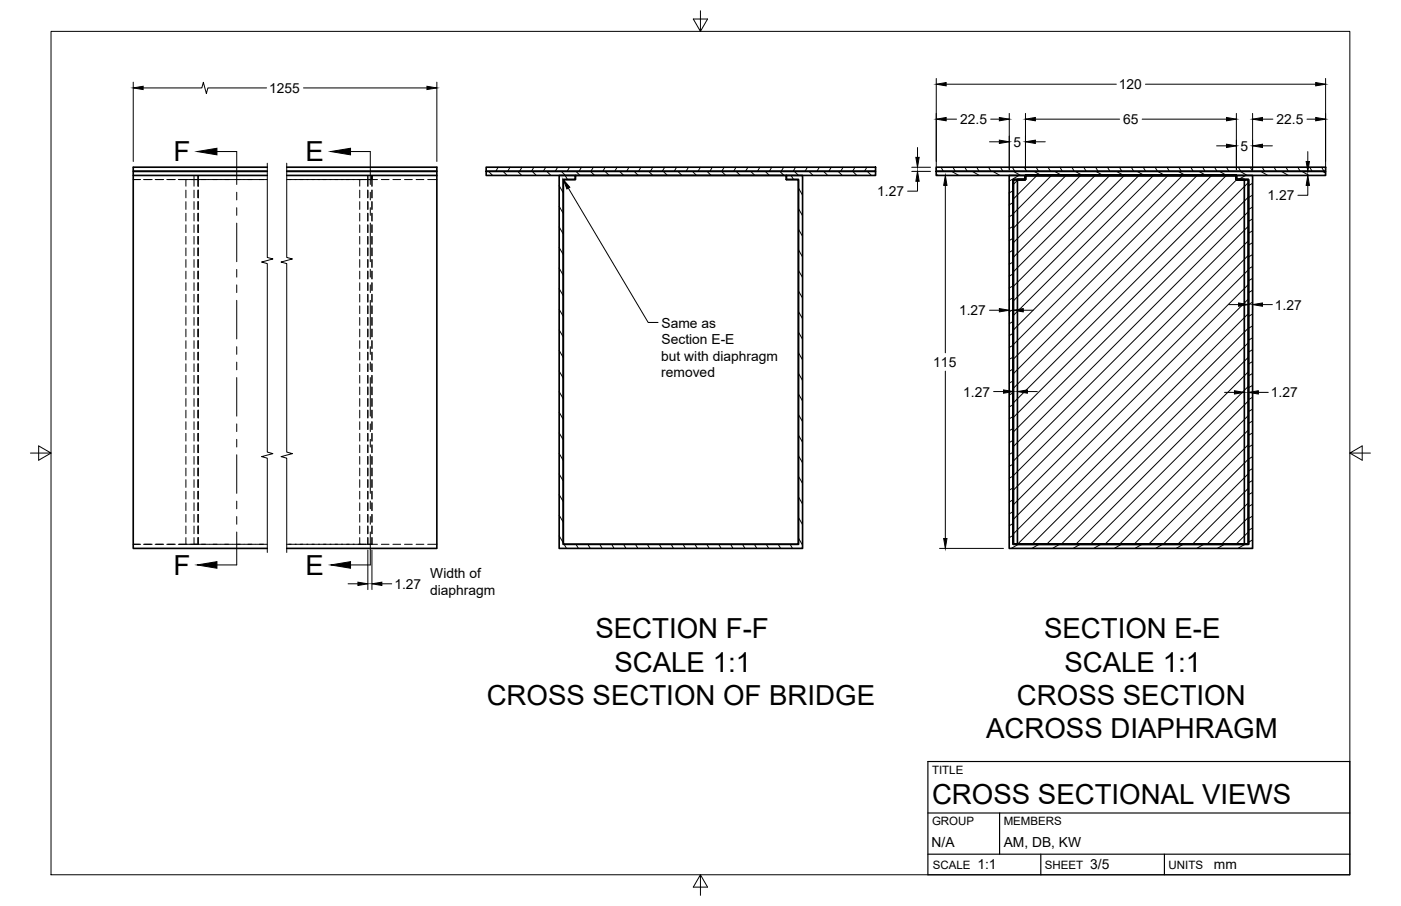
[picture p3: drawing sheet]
<svg xmlns="http://www.w3.org/2000/svg" width="432mm" height="279mm" viewBox="0 0 432 279" stroke-linecap="round" stroke-linejoin="round" font-family="sans-serif">
<!-- layer: Hidden -->
<g fill="none" stroke="#000" stroke-width=".31">
<path d="M41.1 55.4h2.2M44.2 55.4h2.7M47.8 55.4h2.7M51.4 55.4h2.6M54.9 55.4h6M57.3 55.4v2M57.3 58.6v2.4M58.8 55.4h2.3v-1.3v3.3v-2h-1.3M59.8 54.1v3.3M59.8 58.6v2.4M61.1 58.6v2.4M61.1 55.4h21.2"/>
<path d="M88.4 55.4h24.4M110.9 55.4v2M110.9 58.6v2.4M112.4 55.4h2.2v-1.3v1.3M113.4 54.1v3.3M113.4 58.6v2.4M114 55.4h2.3M114.6 54.1v3.3v-2h-1.3M114.6 58.6v2.4M117.5 55.4h2.4M121.1 55.4h2.4M124.7 55.4h2.4"/>
<path d="M128.2 55.4h2.4M131.8 55.4h2.8M57.3 62.2v2.4M57.3 65.8v2.4M57.3 69.3v2.4M57.3 72.9v2.4M57.3 76.5v2.4M59.8 62.2v2.4M59.8 65.8v2.4M59.8 69.3v2.4M59.8 72.9v2.4M59.8 76.5v2.4"/>
<path d="M61.1 62.2v2.4M61.1 65.8v2.4M61.1 69.3v2.4M61.1 72.9v2.4M61.1 76.5v2.4M110.9 62.2v2.4M110.9 65.8v2.4M110.9 69.3v2.4M110.9 72.9v2.4M110.9 76.5v2.4M113.4 62.2v2.4M113.4 65.8v2.4"/>
<path d="M113.4 69.3v2.4M113.4 72.9v2.4M113.4 76.5v2.4M114.6 62.2v2.4M114.6 65.8v2.4M114.6 69.3v2.4M114.6 72.9v2.4M114.6 76.5v2.4M57.3 80.1v2.3M57.3 83.6v2.4M57.3 87.2v2.4M57.3 90.8v2.4"/>
<path d="M57.3 94.3v2.4M57.3 97.9v2.4M59.8 80.1v2.3M59.8 83.6v2.4M59.8 87.2v2.4M59.8 90.8v2.4M59.8 94.3v2.4M59.8 97.9v2.4M61.1 80.1v2.3M61.1 83.6v2.4M61.1 87.2v2.4M61.1 90.8v2.4"/>
<path d="M61.1 94.3v2.4M61.1 97.9v2.4M110.9 80.1v2.3M110.9 83.6v2.4M110.9 87.2v2.4M110.9 90.8v2.4M110.9 94.3v2.4M110.9 97.9v2.4M113.4 80.1v2.3M113.4 83.6v2.4M113.4 87.2v2.4M113.4 90.8v2.4"/>
<path d="M113.4 94.3v2.4M113.4 97.9v2.4M114.6 80.1v2.3M114.6 83.6v2.4M114.6 87.2v2.4M114.6 90.8v2.4M114.6 94.3v2.4M114.6 97.9v2.4M57.3 101.5v2.4M57.3 105.1v2.3M57.3 108.6v2.4M57.3 112.2v2.4"/>
<path d="M57.3 115.8v2.4M57.3 119.4v2.3M59.8 101.5v2.4M59.8 105.1v2.3M59.8 108.6v2.4M59.8 112.2v2.4M59.8 115.8v2.4M59.8 119.4v2.3M61.1 101.5v2.4M61.1 105.1v2.3M61.1 108.6v2.4M61.1 112.2v2.4"/>
<path d="M61.1 115.8v2.4M61.1 119.4v2.3M110.9 101.5v2.4M110.9 105.1v2.3M110.9 108.6v2.4M110.9 112.2v2.4M110.9 115.8v2.4M110.9 119.4v2.3M113.4 101.5v2.4M113.4 105.1v2.3M113.4 108.6v2.4M113.4 112.2v2.4"/>
<path d="M113.4 115.8v2.4M113.4 119.4v2.3M114.6 101.5v2.4M114.6 105.1v2.3M114.6 108.6v2.4M114.6 112.2v2.4M114.6 115.8v2.4M114.6 119.4v2.3M57.3 122.9v2.4M57.3 126.5v2.4M57.3 130.1v2.4M57.3 133.6v2.4"/>
<path d="M57.3 137.2v2.4M59.8 122.9v2.4M59.8 126.5v2.4M59.8 130.1v2.4M59.8 133.6v2.4M59.8 137.2v2.4M61.1 122.9v2.4M61.1 126.5v2.4M61.1 130.1v2.4M61.1 133.6v2.4M61.1 137.2v2.4M110.9 122.9v2.4"/>
<path d="M110.9 126.5v2.4M110.9 130.1v2.4M110.9 133.6v2.4M110.9 137.2v2.4M113.4 122.9v2.4M113.4 126.5v2.4M113.4 130.1v2.4M113.4 133.6v2.4M113.4 137.2v2.4M114.6 122.9v2.4M114.6 126.5v2.4M114.6 130.1v2.4"/>
<path d="M114.6 133.6v2.4M114.6 137.2v2.4M57.3 140.8v2.4M57.3 144.4v2.3M57.3 147.9v2.4M57.3 151.5v2.4M57.3 155.1v2.4M57.3 158.6v2.4M59.8 140.8v2.4M59.8 144.4v2.3M59.8 147.9v2.4M59.8 151.5v2.4"/>
<path d="M59.8 155.1v2.4M59.8 158.6v2.4M61.1 140.8v2.4M61.1 144.4v2.3M61.1 147.9v2.4M61.1 151.5v2.4M61.1 155.1v2.4M61.1 158.6v2.4M110.9 140.8v2.4M110.9 144.4v2.3M110.9 147.9v2.4M110.9 151.5v2.4"/>
<path d="M110.9 155.1v2.4M110.9 158.6v2.4M113.4 140.8v2.4M113.4 144.4v2.3M113.4 147.9v2.4M113.4 151.5v2.4M113.4 155.1v2.4M113.4 158.6v2.4M114.6 140.8v2.4M114.6 144.4v2.3M114.6 147.9v2.4M114.6 151.5v2.4"/>
<path d="M114.6 155.1v2.4M114.6 158.6v2.4M41.1 167.9h2.2M44.2 167.9h2.7M47.8 167.9h2.7M51.4 167.9h2.6M54.9 167.9h27.4M57.3 162.2v2.4M57.3 165.8v2.1M59.8 162.2v2.4M59.8 165.8v2.1M61.1 162.2v2.4"/>
<path d="M61.1 165.8v2.1M88.4 167.9h27.9M110.9 162.2v2.4M110.9 165.8v2.1M113.4 162.2v2.4M113.4 165.8v2.1M114.6 162.2v2.4M114.6 165.8v2.1M117.5 167.9h2.4M121.1 167.9h2.4M124.7 167.9h2.4M128.2 167.9h2.4"/>
<path d="M131.8 167.9h2.8"/>
</g>
<!-- layer: Visible -->
<path d="M41.1 54.1v115h41.3M82.4 51.6h-41.3v1.2h41.3h-41.3v1.3h41.3M88.4 51.6h46.2v1.2h-46.2h46.2v1.3h-46.2M134.6 54.1v115h-46.2M149.8 52.8h120.1v1.3h-120.1zM149.8 51.6h120.1v1.2h-120.1zM172.3 54.1h5v1.3h-3.7v112.5h72.5v-112.5h-3.7v-1.3h5v115h-75.1zM173.6 55.4h3.7v-1.3h65.1v1.3h3.7v112.5h-72.5zM288.5 52.8h120.1v1.3h-120.1zM288.5 51.6h120.1v1.2h-120.1zM311 54.1h5v1.3h-3.7v112.5h72.5v-112.5h-3.7v-1.3h5v115h-75.1zM312.3 55.4h3.7v-1.3h65.1v1.3h2.4v112.5h-69.9v-112.5h2.4v-1.3h65.1h-65.1v1.3h-3.7v112.5h72.5v-112.5h-3.7v-1.3v1.3h3.7v112.5h-72.5z" fill="none" stroke="#000" stroke-width=".51"/>
<!-- layer: Border -->
<path d="M15.7 9.7h400.3v260.1h-400.3zM215.9 3.3v6.4l-2.2-3.8h4.4l-2.2 3.8M9.4 139.7h6.3l-3.8-2.2v4.4l3.8-2.2M416 139.7l3.8 2.2v-4.4l-3.8 2.2h6.4M215.9 269.8l2.2 3.8h-4.4l2.2-3.8v6.3" fill="none" stroke="#000" stroke-width=".31"/>
<!-- layer: Titleblock -->
<path d="M286 234.8h130v35h-130zM286 250.7h130M308.1 250.7v12.7M286 263.4h130M320.8 263.4v6.4M358.9 263.4v6.4" fill="none" stroke="#000" stroke-width=".36"/>
<!-- layer: Break Lines -->
<path d="M82.4 50.3v29.1l1.7 .5-3.5 .9 1.8 .5v58.1l1.7 .5-3.5 .9 1.8 .5v29.1M88.4 50.3v29.1l1.7 .5-3.5 .9 1.8 .5v58.1l1.7 .5-3.5 .9 1.8 .5v29.1" fill="none" stroke="#000" stroke-width=".31"/>
<!-- layer: FD_Dimensions -->
<g fill="none" stroke="#000" stroke-width=".31">
<path d="M41.1 25.3v24.5M44.1 27.1h18.1l.5-1.7 .9 3.5 .5-1.8h18.1M93.5 27.1h38.1M134.6 25.3v24.5M288.6 24.2v28.1M291.6 26h52.5M291.6 36.7h3.2M305.3 36.7h2.7M311.1 35v17.3M316.1 35v17.3M319.1 36.7h26M352 36.7h26"/>
<path d="M353 26h52.5M381.1 35v17.3M386.1 35v17.3M389.1 36.7h3.2M402.8 36.7h2.7M408.6 24.2v28.1M281 51.6h5.8M281 52.9h5.8M282.8 55.9v3h-3.1M282.8 45.5v3M289.6 54.1h19.7M291.4 57.2v51.6"/>
<path d="M305 43.7h3M311.1 59.3v38.2M312.3 57.2v65.3M313.6 57.2v65.3M319.1 43.7h3.1M375 45h3M383.5 57.2v65.6M384.8 57.2v65.6M389.1 45h3.1M401.3 52.9h5.5M401.3 54.1h5.5M403.1 57.2v3h-3.1"/>
<path d="M403.1 46.8v3M386.1 68.3v27.4M305 95.7h3M315.4 95.7h3M378.7 93.9h3M389.1 93.9h3.1M291.4 114.4v51.7M306.2 120.8h3.1M316.7 120.8h3M377.4 121h3.1M387.8 121h3.1M113.4 169.6v12.2"/>
<path d="M114.6 169.6v12.2M289.6 169.1h19.7M107.3 180h3M117.7 180h3"/>
</g>
<g fill="#000" stroke="#000" stroke-width=".31">
<path d="M41.1 27.1l3-.5v1zM131.6 26.6l3 .5-3 .5zM288.6 26l3-.5v1zM288.6 36.7l3-.5v1.1zM308 36.2l3.1 .5-3.1 .6zM316.1 36.7l3-.5v1.1zM378 36.2l3.1 .5-3.1 .6zM386.1 36.7l3-.5v1.1zM405.5 25.5l3.1 .5-3.1 .5zM405.5 36.2l3.1 .5-3.1 .6zM282.3 48.5h1l-.5 3.1zM282.8 52.9l.5 3h-1z"/>
<path d="M291.4 54.1l.5 3.1h-1zM308 43.2l3.1 .5-3.1 .5zM316.1 43.7l3-.5v1zM378 44.5l3.1 .5-3.1 .5zM386.1 45l3-.5v1zM402.6 49.8h1l-.5 3.1zM403.1 54.1l.5 3.1h-1zM308 95.2l3.1 .5-3.1 .5zM312.3 95.7l3.1-.5v1zM381.7 93.4l3.1 .5-3.1 .5zM386.1 93.9l3-.5v1zM309.3 120.2l3 .6-3 .5z"/>
<path d="M313.6 120.8l3.1-.6v1.1zM380.5 120.5l3 .5-3 .5zM384.8 121l3-.5v1zM110.3 179.5l3.1 .5-3.1 .6zM114.6 180l3.1-.5v1.1zM290.9 166.1h1l-.5 3z"/>
</g>
<!-- layer: Section Lines -->
<g fill="none" stroke="#000" stroke-width=".31">
<path d="M66.9 46.7h6.1v10.2M73 59.3v2.4M108 46.7h6.1v10.2M114.1 59.3v2.4M73 64.1v2.3M73 68.8v11.9M114.1 64.1v2.3M114.1 68.8v11.9M73 83.1v2.4M73 87.9v2.3M73 92.6v11.9M114.1 83.1v2.4"/>
<path d="M114.1 87.9v2.3M114.1 92.6v11.9M73 106.9v2.4M73 111.7v2.3M73 116.4v11.9M114.1 106.9v2.4M114.1 111.7v2.3M114.1 116.4v11.9M73 130.7v2.4M73 135.5v2.4M114.1 130.7v2.4M114.1 135.5v2.4"/>
<path d="M73 140.3v11.8M73 154.5v2.4M73 159.3v2.4M114.1 140.3v11.8M114.1 154.5v2.4M114.1 159.3v2.4M73 164.1v10.1h-6.1M114.1 164.1v10.1h-6.1"/>
</g>
<path d="M60.8 46.7l6.1-1v2.1zM101.9 46.7l6.1-1v2.1zM60.8 174.2l6.1-1v2zM101.9 174.2l6.1-1v2z" fill="#000" stroke="#000" stroke-width=".31"/>
<!-- layer: Hatching -->
<g fill="none" stroke="#000" stroke-width=".31">
<path d="M149.9 51.6h-.1M150.6 52.9l1.2 1.2M153.5 51.6l-.7 1.3M155.1 52.9l1.2 1.2M157.2 51.6l-.7 1.3M159.6 52.9l1.2 1.2M160.9 51.6l-.8 1.3M164 52.9l1.3 1.2M164.5 51.6l-.7 1.3M168.2 51.6l-.8 1.3M168.5 52.9l1.3 1.2M171.9 51.6l-.8 1.3"/>
<path d="M172.3 57.3l1.3 2.2M173 52.9l1.3 1.2M174.2 54.1l.7 1.3M175.5 51.6l-.7 1.3M177.5 52.9l1.3 1.2M179.2 51.6l-.7 1.3M182 52.9l1.3 1.2M182.9 51.6l-.8 1.3M186.5 52.9l1.3 1.2M186.5 51.6l-.7 1.3M190.2 51.6l-.7 1.3M191 52.9l1.3 1.2"/>
<path d="M193.8 51.6l-.7 1.3M195.5 52.9l1.2 1.2M197.5 51.6l-.7 1.3M200 52.9l1.2 1.2M201.2 51.6l-.8 1.3M204.4 52.9l1.3 1.2M204.9 51.6l-.8 1.3M208.5 51.6l-.7 1.3M208.9 52.9l1.3 1.2M212.2 51.6l-.7 1.3M213.4 52.9l1.3 1.2M215.9 51.6l-.8 1.3"/>
<path d="M217.9 52.9l1.3 1.2M219.5 51.6l-.7 1.3M223.2 51.6l-.8 1.3 1.3 1.2M226.8 51.6l-.7 1.3M226.9 52.9l1.3 1.2M230.5 51.6l-.7 1.3M231.4 52.9l1.3 1.2M234.2 51.6l-.8 1.3M235.9 52.9l1.3 1.2M237.8 51.6l-.7 1.3M240.4 52.9l1.2 1.2M241.5 51.6l-.7 1.3"/>
<path d="M243.8 54.1l.8 1.3M244.9 52.9l1.2 1.2M245.2 51.6l-.7 1.3M246.1 58l1.3 2.2M248.8 51.6l-.7 1.3M249.3 52.9l1.3 1.2M252.5 51.6l-.7 1.3M253.9 52.9l1.2 1.2M256.2 51.6l-.8 1.3M258.3 52.9l1.3 1.2M259.8 51.6l-.7 1.3M262.8 52.9l1.3 1.2"/>
<path d="M263.5 51.6l-.7 1.3M267.2 51.6l-.8 1.3M267.3 52.9l1.3 1.2M288.6 53.8l.6 .3M290 51.6l.8 1.3M293.3 52.9l2.2 1.2M293.7 51.6l.7 1.3M297.4 51.6l.7 1.3M299.7 52.9l2.2 1.2M301 51.6l.8 1.3M304.7 51.6l.7 1.3M306 52.9l2.2 1.2"/>
<path d="M308.4 51.6l.7 1.3M312 51.6l.8 1.3M312.3 58.8l-1.2 .7M312.4 52.9l2.2 1.2M313.8 55.4l-1.5 1.5M314 54.1l-2.9 1.7M315.7 51.6l.7 1.3M318.7 52.9l2.2 1.2M319.4 51.6l.7 1.3M319.6 54.1l-7.3 7.3M323 51.6l.8 1.3M324.1 54.1l-11.8 11.7"/>
<path d="M325.1 52.9l2.2 1.2M326.7 51.6l.7 1.3M328.5 54.1l-16.2 16.2M330.4 51.6l.7 1.3M331.4 52.9l2.2 1.2M333 54.1l-20.7 20.7M334 51.6l.8 1.3M337.5 54.1l-25.2 25.2M337.7 51.6l.7 1.3M337.8 52.9l2.2 1.2M341.4 51.6l.7 1.3M342 54.1l-29.7 29.7"/>
<path d="M344.1 52.9l2.2 1.2M345 51.6l.8 1.3M346.5 54.1l-34.2 34.2M348.7 51.6l.7 1.3M350.5 52.9l2.2 1.2M351 54.1l-38.7 38.7M352.4 51.6l.7 1.3M355.5 54.1l-43.2 43.2M356 51.6l.8 1.3M356.8 52.9l2.2 1.2M359.7 51.6l.7 1.3M360 54.1l-47.7 47.7"/>
<path d="M363.2 52.9l2.2 1.2M363.3 51.6l.8 1.3M364.5 54.1l-52.2 52.2M367 51.6l.7 1.3M369 54.1l-56.7 56.6M369.5 52.9l2.2 1.2M370.7 51.6l.7 1.3M373.4 54.1l-61.1 61.1M374.4 51.6l.7 1.3M375.9 52.9l2.2 1.2M378 54.1l-65.7 65.6M378 51.6l.8 1.3"/>
<path d="M381.2 55.4l-68.9 68.8M381.7 51.6l.7 1.3M382.2 52.9l2.2 1.2M383.9 54.1l-2.2 1.3M384.8 56.3l-72.5 72.4M385.4 51.6l.7 1.3M386.1 56.5l-1.3 .8M388.6 52.9l2.2 1.2M389 51.6l.8 1.3M392.7 51.6l.7 1.3M394.9 52.9l2.2 1.2M396.3 51.6l.8 1.3"/>
<path d="M400 51.6l.7 1.3M401.3 52.9l2.2 1.2M403.7 51.6l.7 1.3M407.4 51.6l.7 1.3M407.6 52.9l1 .5M172.3 76.3l1.3 2.2M172.3 70l1.3 2.2M172.3 63.6l1.3 2.2M246.1 77l1.3 2.2M246.1 70.7l1.3 2.2M246.1 64.3l1.3 2.2M312.3 62.4l-1.2 .8"/>
<path d="M312.3 66.1l-1.2 .7M312.3 69.8l-1.2 .7M312.3 73.4l-1.2 .8M312.3 77.1l-1.2 .7M384.8 60.7l-72.5 72.5M384.8 65.2l-72.5 72.5M384.8 69.7l-72.5 72.5M384.8 74.2l-72.5 72.5M384.8 78.7l-72.5 72.5M386.1 60.2l-1.3 .7M386.1 63.9l-1.3 .7M386.1 67.5l-1.3 .7"/>
<path d="M386.1 71.2l-1.3 .7M386.1 74.8l-1.3 .8M386.1 78.5l-1.3 .7M172.3 95.4l1.3 2.2M172.3 89l1.3 2.2M172.3 82.7l1.3 2.2M246.1 96.1l1.3 2.2M246.1 89.7l1.3 2.2M246.1 83.4l1.3 2.2M312.3 80.8l-1.2 .7M312.3 84.4l-1.2 .8M312.3 88.1l-1.2 .7"/>
<path d="M312.3 91.8l-1.2 .7M312.3 95.4l-1.2 .8M312.3 99.1l-1.2 .7M384.8 83.2l-72.5 72.5M384.8 87.7l-72.5 72.4M384.8 92.2l-72.5 72.4M384.8 96.7l-71.2 71.2M386.1 82.2l-1.3 .7M386.1 85.9l-1.3 .7M386.1 89.5l-1.3 .8M386.1 93.2l-1.3 .7M386.1 96.8l-1.3 .8"/>
<path d="M172.3 114.4l1.3 2.2M172.3 108.1l1.3 2.2M172.3 101.7l1.3 2.2M246.1 115.1l1.3 2.2M246.1 108.8l1.3 2.2M246.1 102.4l1.3 2.2M312.3 102.7l-1.2 .8M312.3 106.4l-1.2 .7M312.3 110.1l-1.2 .7M312.3 113.7l-1.2 .8M312.3 117.4l-1.2 .8M384.8 101.2l-66.7 66.7"/>
<path d="M384.8 105.6l-62.2 62.3M384.8 110.1l-57.7 57.8M384.8 114.6l-53.2 53.3M384.8 119.1l-48.7 48.8M386.1 100.5l-1.3 .7M386.1 104.2l-1.3 .7M386.1 107.8l-1.3 .8M386.1 111.5l-1.3 .7M386.1 115.2l-1.3 .7M386.1 118.9l-1.3 .7M172.3 139.8l1.3 2.2M172.3 133.5l1.3 2.2"/>
<path d="M172.3 127.1l1.3 2.2M172.3 120.8l1.3 2.2M246.1 134.2l1.3 2.2M246.1 127.8l1.3 2.2M246.1 121.5l1.3 2.2M312.3 121.1l-1.2 .7M312.3 124.8l-1.2 .7M312.3 128.4l-1.2 .7M312.3 132.1l-1.2 .7M312.3 135.7l-1.2 .8M312.3 139.4l-1.2 .7M384.8 123.6l-44.2 44.3"/>
<path d="M384.8 128.1l-39.8 39.8M384.8 132.6l-35.3 35.3M384.8 137.1l-30.8 30.8M386.1 122.5l-1.3 .7M386.1 126.2l-1.3 .7M386.1 129.8l-1.3 .8M386.1 133.5l-1.3 .7M386.1 137.2l-1.3 .7M172.3 158.9l1.3 2.2M172.3 152.5l1.3 2.2M172.3 146.2l1.3 2.2M246.1 159.6l1.3 2.2"/>
<path d="M246.1 153.2l1.3 2.2M246.1 146.9l1.3 2.2M246.1 140.5l1.3 2.2M312.3 143.1l-1.2 .7M312.3 146.7l-1.2 .8M312.3 150.4l-1.2 .8M312.3 154.1l-1.2 .7M312.3 157.7l-1.2 .8M384.8 146.1l-21.8 21.8M384.8 150.5l-17.3 17.4M384.8 155l-12.8 12.9M384.8 159.5l-8.3 8.4"/>
<path d="M386.1 140.8l-1.3 .8-26.3 26.3M386.1 144.5l-1.3 .7M386.1 148.2l-1.3 .7M386.1 151.8l-1.3 .8M386.1 155.5l-1.3 .7M386.1 159.2l-1.3 .7M172.3 165.2l1.3 2.2M173.9 167.9l.7 1.2M177.5 167.9l.8 1.2M181.2 167.9l.7 1.2M184.9 167.9l.7 1.2M188.5 167.9l.8 1.2"/>
<path d="M192.2 167.9l.7 1.2M195.9 167.9l.7 1.2M199.5 167.9l.8 1.2M203.2 167.9l.7 1.2M206.9 167.9l.7 1.2M210.5 167.9l.8 1.2M214.2 167.9l.7 1.2M217.8 167.9l.8 1.2M221.5 167.9l.7 1.2M225.2 167.9l.7 1.2M228.9 167.9l.7 1.2M232.5 167.9l.8 1.2"/>
<path d="M236.2 167.9l.7 1.2M239.9 167.9l.7 1.2M243.5 167.9l.7 1.2M246.1 165.9l1.3 2.2M312.3 161.4l-1.2 .7M312.3 165.1l-1.2 .7M313.9 167.9l-2.2 1.2M320.2 167.9l-2.2 1.2M326.6 167.9l-2.2 1.2M332.9 167.9l-2.2 1.2M339.3 167.9l-2.2 1.2M345.6 167.9l-2.2 1.2"/>
<path d="M352 167.9l-2.2 1.2M358.3 167.9l-2.2 1.2M364.7 167.9l-2.2 1.2M371 167.9l-2.2 1.2M377.4 167.9l-2.2 1.2M383.7 167.9l-2.2 1.2M384.8 164l-3.8 3.9M386.1 162.8l-1.3 .8M386.1 166.5l-1.3 .7"/>
</g>
<!-- layer: Leaders -->
<path d="M173.6 55.4l2 2.3-.9 .6z" fill="#000" stroke="#000" stroke-width=".31"/>
<path d="M175.2 58l24.6 41.4h3" fill="none" stroke="#000" stroke-width=".31"/>
<g font-size="8.5">
<text x="53.4" y="49.8">F</text>
<text x="94.2" y="49.8">E</text>
<text x="53.4" y="177.3">F</text>
<text x="94.2" y="177.3">E</text>
<text x="183.5" y="196.8">SECTION F-F</text>
<text x="321.8" y="196.8">SECTION E-E</text>
<text x="189.4" y="207.1">SCALE 1:1</text>
<text x="328.1" y="207.1">SCALE 1:1</text>
<text x="150" y="217.4">CROSS SECTION OF BRIDGE</text>
<text x="313.4" y="217.4">CROSS SECTION</text>
<text x="303.9" y="227.6">ACROSS DIAPHRAGM</text>
<text x="287.3" y="248.1">CROSS SECTIONAL VIEWS</text>
</g>
<g font-size="4.3">
<text x="83" y="28.6">1255</text>
<text x="344.9" y="27.5">120</text>
<text x="296" y="38.2">22.5</text>
<text x="346.2" y="38.2">65</text>
<text x="393.4" y="38.2">22.5</text>
<text x="312.4" y="45.2">5</text>
<text x="382.4" y="46.5">5</text>
<text x="270.4" y="60.5">1.27</text>
<text x="390.7" y="61.7">1.27</text>
<text x="393" y="95.5">1.27</text>
<text x="203.9" y="101">Same as</text>
<text x="295.6" y="97.2">1.27</text>
<text x="203.9" y="106.1">Section E-E</text>
<text x="203.8" y="111.2">but with diaphragm</text>
<text x="287.7" y="113.1">115</text>
<text x="203.8" y="116.3">removed</text>
<text x="296.9" y="122.3">1.27</text>
<text x="391.7" y="122.5">1.27</text>
<text x="132.6" y="178.4">Width of</text>
<text x="121.5" y="181.6">1.27</text>
<text x="132.5" y="183.4">diaphragm</text>
<text x="287.1" y="261.2">N/A</text>
<text x="309.4" y="261.2">AM, DB, KW</text>
<text x="301.2" y="268.1">1:1</text>
<text x="336" y="268.1">3/5</text>
<text x="374.1" y="268.1">mm</text>
</g>
<g font-size="3.5">
<text x="287.3" y="238.7">TITLE</text>
<text x="287.3" y="254.5">GROUP</text>
<text x="309.4" y="254.5">MEMBERS</text>
<text x="287.5" y="267.9">SCALE</text>
<text x="322.1" y="267.9">SHEET</text>
<text x="360.2" y="267.9">UNITS</text>
</g>
</svg>
